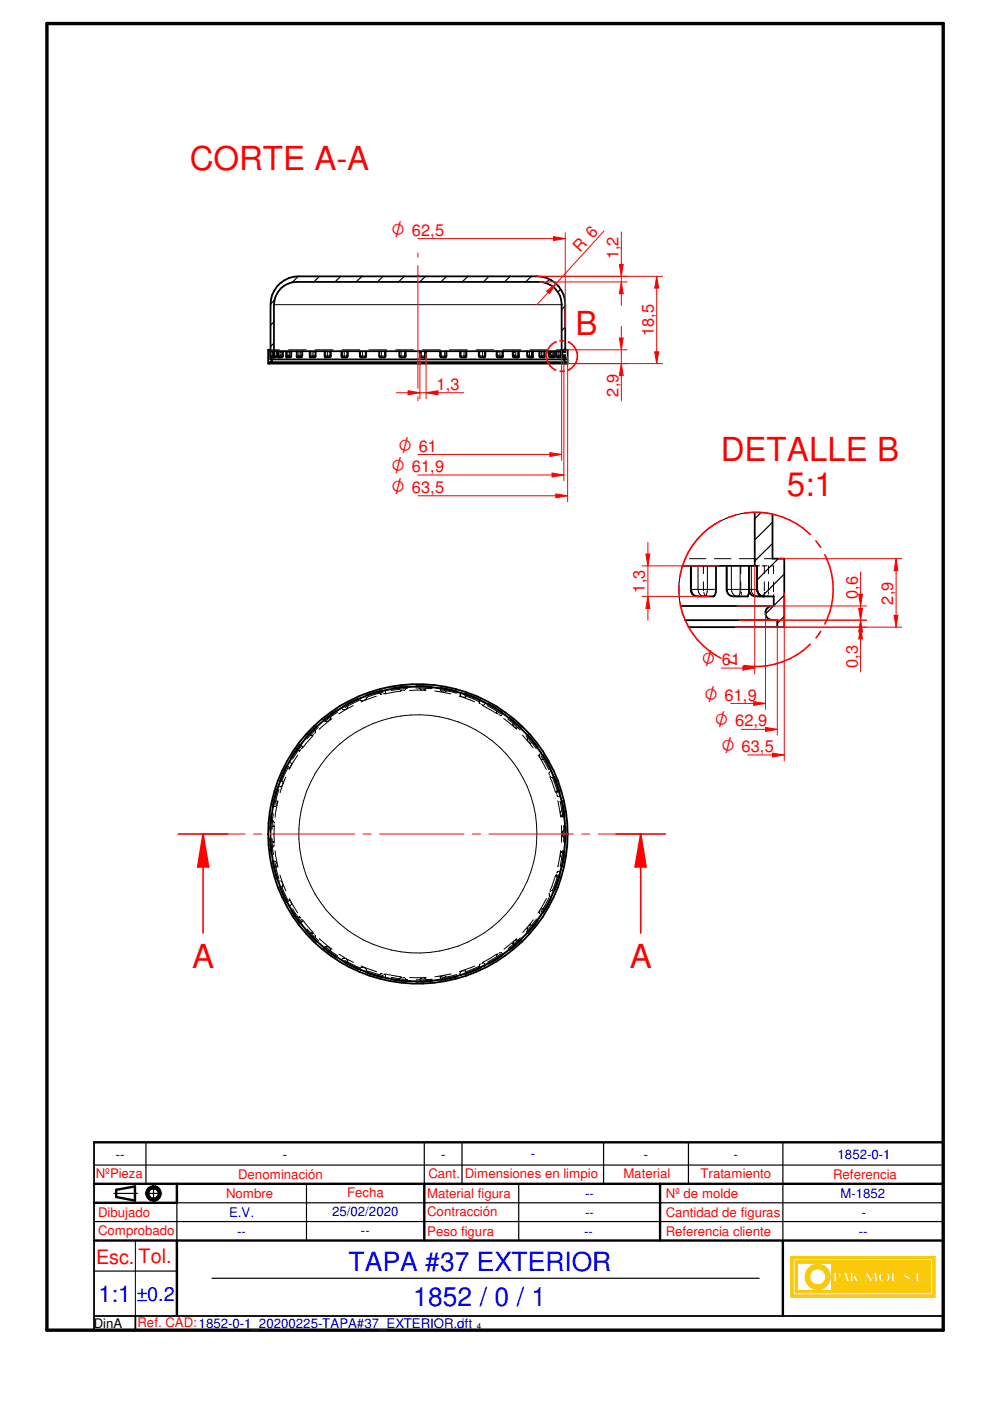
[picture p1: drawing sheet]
<svg xmlns="http://www.w3.org/2000/svg" width="210mm" height="297mm" viewBox="0 0 210 297" stroke-linecap="round" stroke-linejoin="round" font-family="sans-serif">
<path d="M9.9 5h190.1v277h-190.1z" fill="none" stroke="#000" stroke-width=".72"/>
<g fill="none" stroke="#000" stroke-width=".51">
<path d="M19.9 255h17.6M19.9 251h180.1M24.6 252.3v1.5M28.6 251.5v3.1M140 251v12M19.9 263h180.1M166 263v16"/>
<circle cx="32.5" cy="253" r="1.5"/>
<circle cx="32.6" cy="253" r="1.14"/>
</g>
<path d="M19.9 242.2v39.8h180.1v-39.8M19.9 279h180.1M28.7 279v3" fill="none" stroke="#000" stroke-width=".38"/>
<g fill="none" stroke="#000" stroke-width=".25">
<path d="M19.9 247h180.1M19.9 259h180.1M24.1 253h5M30.8 253h3.5M30.9 242.2v8.8M32.6 251.3v3.5M37.5 255v8M65 251v12M98 242.2v8.8M110 251v12M128 242.2v8.8M146 242.2v8.8"/>
<path d="M166 242.2v20.8M19.9 269.5h17.6M45 271h116"/>
</g>
<g fill="#faca0a">
<path d="M167.7 266.4v8.6h30.5v-8.6zM168.1 266.9h29.7v7.7h-29.7z" fill-rule="evenodd"/>
<path d="M168.6 267.3v6.8h28.7v-6.8zM193.1 271.5a.3 .3 0 0 1 .6 0 .3 .3 0 0 1-.6 0zM194.2 269.7h.6v1.9h.8v.2h-1.4zM195.9 271.4l.4-.1v.4l-.3 .1zM169.1 267.8h7.2v5.8h-7.2zM176.8 269.7h.8a.61 .61 0 0 1 .8 .5 .61 .61 0 0 1-.6 .7h-.4v.9h-.6zM179 269.7h.5l.6 2.1h-.6l-.1-.4h-.6l-.2 .4h-.2zM180.3 269.7h.5v.9l.8-.9h.3l-.5 .7 .7 1.4h-.7l-.5-.9-.1 .9h-.5zM182.2 270.6h.8v.2h-.8zM183.7 269.7h.3l.7 1.4 .8-1.4h.3l.3 2.1h-.6l-.1-1.2-.7 1.2h-.2l-.6-1.2-.2 1.2h-.4zM186.4 270.2a1.19 1.19 0 0 1 1.7-.4 1.19 1.19 0 0 1 .3 1.7 1.2 1.2 0 0 1-1.5 .2 1.2 1.2 0 0 1-.5-1.5zM189 269.7h.6v1.9h.8v.2h-1.4zM191.6 270a.73 .73 0 0 1 .8-.3 .73 .73 0 0 1 .6 .6l-.3 .1a.35 .35 0 0 0-.3-.5 .35 .35 0 0 0-.4 .4l.3 .1a.74 .74 0 0 1 .6 1.1 .74 .74 0 0 1-1.2 .1l-.1-.5h.2v.3a.35 .35 0 0 0 .5 .2 .35 .35 0 0 0 .1-.5 .88 .88 0 0 1-.8-1.1z" fill-rule="evenodd"/>
</g>
<g fill="none" stroke="#faca0a" stroke-width=".25">
<path d="M176.8 269.7h.8a.63 .63 0 0 1 .7 .3 .63 .63 0 0 1 0 .8l-.9 .1v.9h-.6zM179 269.7h.5l.6 2.1h-.6l-.1-.4h-.6l-.2 .4h-.2zM180.3 269.7h.5v.9l.8-.9h.3l-.5 .7 .7 1.4h-.7l-.5-.9-.1 .9h-.5zM183.7 269.7h.3l.7 1.4 .8-1.4h.3l.3 2.1h-.6l-.1-1.2-.7 1.2h-.2l-.6-1.2-.2 1.2h-.4zM186.4 270.2a1.19 1.19 0 0 1 1.7-.4 1.19 1.19 0 0 1 .3 1.7 1.2 1.2 0 0 1-1.5 .2 1.2 1.2 0 0 1-.5-1.5zM191.8 271.3h.1M192.2 271.7l-.4-.3v-.3h-.2a.73 .73 0 0 0 .4 .7 .73 .73 0 0 0 .8-.1M192.2 271.7h.1M192.2 269.7l-.4 .2-.2 .4a1.24 1.24 0 0 0 .9 1l.1 .1M192.3 269.7h.1M192.3 269.7l.6 .3 .1 .3-.3 .1a.35 .35 0 0 0-.3-.5 .35 .35 0 0 0-.4 .4l1 .6-.2 .8M192.3 270.4h.1"/>
<path d="M192.6 271.4h.1M192.6 271.4l-.4 .3M192.8 271.7h.1"/>
</g>
<path d="M171.3 269.1a2.65 2.65 0 0 1 2.9-.9 2.65 2.65 0 0 1 1.8 2.4h-.9a1.75 1.75 0 0 0-2.6-1.4 1.75 1.75 0 0 0 0 3 1.75 1.75 0 0 0 2.6-1.4h.9a2.66 2.66 0 0 1-3.6 2.4 2.66 2.66 0 0 1-1.1-4.1z" fill-rule="evenodd" fill="#faca0a"/>
<path d="M171.5 268.9a2.65 2.65 0 0 1 2.8-.7 2.65 2.65 0 0 1 1.7 2.4h-.9a1.74 1.74 0 0 0-2.6-1.4 1.74 1.74 0 0 0 0 3 1.74 1.74 0 0 0 2.6-1.4h.9a2.65 2.65 0 0 1-3.7 2.3 2.65 2.65 0 0 1-.8-4.2z" fill="none" stroke="#faca0a" stroke-width=".25"/>
<path d="M177.4 270l.4 .2v.4l-.3 .2h-.1z" fill-rule="evenodd" fill="#faca0a"/>
<path d="M177.4 270l.4 .2v.4l-.3 .2h-.1z" fill="none" stroke="#faca0a" stroke-width=".25"/>
<path d="M179.1 270.3l.2 .8h-.5z" fill="#faca0a"/>
<path d="M179.1 270.3l.2 .8h-.5z" fill="none" stroke="#faca0a" stroke-width=".25"/>
<path d="M187.1 270.2a.65 .65 0 0 1 .8-.1 .65 .65 0 0 1 .3 .7 .68 .68 0 0 1-.7 .9 .68 .68 0 0 1-.6-.9z" fill-rule="evenodd" fill="#faca0a"/>
<g fill="none" stroke="#faca0a" stroke-width=".25">
<path d="M167.7 266.4h30.5v8.6h-30.5zM168.1 266.9h29.7v7.7h-29.7zM168.6 267.3h28.7v6.8h-28.7zM169.1 267.8h7.2v5.8h-7.2zM182.2 270.6h.8v.2h-.8zM187.2 270l.3-.1a.9 .9 0 0 1 .6 .9 .9 .9 0 0 1-.6 .9 .96 .96 0 0 1-.3-1.7zM189 269.7h.6v1.9h.8v.2h-1.4zM194.2 269.7h.6v1.9h.8v.2h-1.4zM195.9 271.4l.4-.1v.4l-.3 .1z"/>
<circle cx="193.4" cy="271.5" r=".27"/>
</g>
<path d="M19.9 242.2h180.1M24.6 253.8l4 .8M28.6 251.5l-4 .8M37.5 251v4M90 251v12M37.5 263v16" fill="none" stroke="#000" stroke-width=".51"/>
<path d="M37.5 255h162.5M90 242.2v8.8" fill="none" stroke="#000" stroke-width=".25"/>
<g fill="none" stroke="#000" stroke-width=".21">
<path d="M62.9 159l-.5 .8M62.9 159h.1M62.9 158.9v.1M63.1 159.1l.1 .1M63.2 158.5l-.1 .2M63.4 159.2h.1M63.5 158.1l-.1 .2M63.5 157.8l-1.9 2.9M63.8 159l-.2 .1M64 158.2l-.5 .4-1.5 2.4M64.1 158.5l-.2 .2M64.1 158.3v.1"/>
<path d="M64.3 157.1l-.6 .8 .1 .1M65.7 155.5l-.7 .8M65.7 155.5v.1M65.7 155.4v.1M65.8 155.7l.1 .1M66 155.2l-.2 .1M66.3 154.8l-.1 .1M66.4 155.9l-2.3 2.7M66.5 155.7l-.2 .1M66.8 154.8v.1M66.8 155.3l-.1 .2M67.1 153.8l-2.4 2.6"/>
<path d="M67.3 153.9l-.8 .7 .1 .1M67.5 154.2l-2.4 2.5M68.9 152.5l-.8 .7M69 152.7v.2M69.3 152.2l-.3 .2M69.6 151.9l-.1 .2M69.6 152.8l-.1 .1M69.8 151.8h-.1M70 152l.1 .1M70 152.5l-.2 .1M70.1 152.3v.1M70.4 152.4l-2.7 2.2"/>
<path d="M70.7 151.2l-.9 .6h.1M71.3 150.5l-2.8 2.1M71.6 151l-2.8 2M72.4 150l-.8 .6M72.4 150v.1M72.5 150h-.1M72.5 150.2l.1 .2M72.9 149.8l-.3 .1M73.2 150.4l-.2 .1M73.4 149.5l-.3 .1M73.4 149.4h.1M73.5 149.4l.1 .1"/>
<path d="M73.6 150.2h-.2M73.7 149.6v.2M73.7 149.9v.1M74.4 148.9l-.9 .5M74.9 149.6l-3.1 1.7M76 148l-3.1 1.6M76.2 148.5l-3 1.5M76.3 148.1l-.9 .4M76.4 148.3v.1M76.5 148.5l.1 .1M76.8 147.8l-.3 .1M77 148.5l-.2 .1"/>
<path d="M77.3 147.6l-.3 .1M77.5 148.3l-.2 .1M77.6 147.8v.2M77.6 148.2h.1M78.4 147.2l-.9 .3v.2M79.8 147.6l-3.3 1.2M80.4 146.7l-.9 .2M80.5 146.9v.1M80.5 146.6h.1M80.9 146.5h-.2M81 147.2h-.2M81.1 146.3l-3.4 1"/>
<path d="M81.2 146.8l-3.3 .9M81.4 146.3l-.2 .1M81.5 147l-.2 .1M81.7 146.6v.1M82.7 146.1l-1 .2v.1M84.7 145.8l-1 .1M84.7 145.8h.1M84.7 146v.1M85 145.7h.2M85 146.6l-3.4 .6M85.3 146.4h-.3M85.5 146.3h.3"/>
<path d="M85.8 145.6l-.3 .1M86 145.9v.2M86.3 145.5l-3.5 .4M86.4 146l-3.5 .4M86.8 146.4h3.5M87 145.6h-1v.2M88.1 145.4l3.6 .1M88.2 145.9l3.4 .1M89 145.5h-.9M89 145.5h.1M89 145.5v.1M89 145.8v.1"/>
<path d="M89.1 146v.1M89.2 146.2h.3M89.4 145.5h.2M89.8 146.2l.2 .1M89.9 145.5h.1M90.2 146.2h.1M90.2 145.5h.1M90.3 145.7v-.2l1.1 .2M90.3 145.9v.1M92.2 146.5l3.4 .6M92.4 145.8l1 .1M93.3 146.1v.2"/>
<path d="M93.4 145.9h.1M93.4 145.9v.1M93.4 146.3l3.4 .7M93.5 145.8l3.4 .7M93.6 146.6h.2M93.7 145.9l.2 .1M94 146.7h.3M94.2 146h.2M94.4 146.7h.1M94.5 146l.1 .1M94.6 146.4v.2M94.7 146.2v-.1l1 .2"/>
<path d="M96.7 146.6l1 .3M97.4 147.6l3.2 1.2M97.5 147.4h.1M97.6 147.1l-.1 .1M97.7 147.5l.2 .2M97.7 146.9h.1M97.7 146.9h-.1M97.9 146.9l.3 .1M98.2 147.7l.2 .1M98.4 147.1l.2 .1M98.5 147.5l3.2 1.3M98.6 147.8h.1"/>
<path d="M98.7 147l3.2 1.3M98.7 147.2h.1M98.8 147.5l-.1 .2M98.8 147.4l.1-.2 .9 .4M100.8 148l.9 .4M101.6 148.9v.1M101.6 148.6v.2M101.7 149.1l.2 .1M101.7 148.4h.1M101.7 148.4v.1M101.9 148.5l.3 .1M102.1 149.4l.2 .1"/>
<path d="M102.3 149.6l3 1.7M102.4 148.8l.3 .1M102.5 149.5h.1M102.8 149.2l-.1 .2M102.8 149.1l.1-.1 .9 .5M103.3 149.6l3 1.8M103.5 149.1l3.1 1.9M104.7 150l.9 .5M105.3 151h.1M105.4 151.2l.2 .1M105.4 150.7l-.1 .1M105.6 150.5h.1"/>
<path d="M105.6 150.5l-.1 .1M105.7 150.6l.3 .2M105.8 151.5l.2 .1M106.3 151l.2 .1M106.5 151.5l-.2 .1M106.6 151.3v-.1l.8 .6M106.8 152.4l2.7 2.2M107.7 152.5l2.6 2.3M108 152.1l2.7 2.3M108.3 152.5l.7 .7M108.8 153.5l-.1 .1M108.8 153.8l.2 .2"/>
<path d="M108.9 153.3l-.1 .1M109.2 154.1l.1 .2M109.3 153.3l.2 .2M109.5 154.3l.1 .1M109.7 153.7l.2 .1M109.8 154.3h-.1M109.9 154.1l.1-.1 .7 .7M110.8 155.9l2.2 2.7M111.5 155.5l.6 .7M111.5 156l2.2 2.7M111.8 156.8l.1 .2M111.8 156.6v.1"/>
<path d="M111.9 155.7l2.2 2.8M112 156.4l-.2 .1M112.1 157.2l.2 .2M112.4 156.4l.1 .2M112.4 157.5h.1M112.7 156.8l.2 .3M112.8 157.4l-.2 .1M112.9 157.3l.1-.1 .6 .8M114.2 158.9l.5 .8M114.6 159.8l-.1 .1M115 159.9l.1 .2M115.1 159.9l1.7 3.1"/>
<path d="M57.2 177.8l.3 3.4M57.3 175.3v1M57.3 177.3v1h.2M57.3 175.3h.1M57.4 174.8v.2M57.4 178.6v.2M57.4 175.2l-.1 .1M57.4 174.2v.3M57.4 179.1v.3M57.4 179.5v.2M57.4 172.4l-.2 3.5M57.4 179.7l.2 .9"/>
<path d="M57.5 179.6l-.1 .1M57.6 173l-.2 1h.2M57.6 175.3h.1M57.7 178.3h.1M57.7 177.7l.3 3.5M57.7 179.6h.1M57.7 174h.2M57.9 170.7v.1M58 170.9l-.3 1M58 170.4l-.1 .2M58 175.2l-.1 .1M58 178.4v.1"/>
<path d="M58 172.5l-.3 3.4M58 174.1v.1M58 179.5h.1M58 178.6l.1 .2M58.1 169.9l-.1 .2M58.1 174.8l-.1 .3M58.1 174.3v.2M58.1 179.1v.3M58.1 171h.2M58.2 175.1v3.5M58.4 171h.1M58.4 168.7l-.3 1h.2"/>
<path d="M58.4 169.7l.2 .1M58.6 170.6l-.1 .3M58.7 167.2l-.9 3.4M58.7 169.9v.1M58.8 170.1l-.1 .2M58.9 169.8l-.6 3.5M59.1 166.8l-.4 .8M59.1 166.2v.3M59.1 167.4l-.8 3.3M59.2 166.8h.2M59.4 165.7l-.2 .2M59.4 165.5h.1"/>
<path d="M59.4 165.5v.1M59.5 166.8h.1M59.7 165.6l.2 .1M59.8 166.5l-.1 .2M59.8 164.5l-.4 1M59.9 165.8v.1M60 166l-.1 .2M60.6 164.8l-1.2 3.3M60.7 162.3l-1.4 3.2M60.7 162.7l-.4 .9M60.9 162.2l-.1 .2M60.9 162.8l.1 .1"/>
<path d="M61.1 161.8l-.1 .2M61.2 162.9h.1M61.2 162.5l-1.5 3.2M61.2 161.6v.1M61.5 162.6l-.2 .2M61.6 161.7l.1 .1M61.8 162.1l-.2 .2M61.8 160.7l-.5 .8 .1 .1M63.1 160.1l-1.8 3M114.1 160.1l1.7 3M114.3 160.2l.2 .2M114.6 160.7l.1 .2"/>
<path d="M114.7 160.2l1.7 3M114.9 161h.1M115.2 161h-.1M115.2 160.4l.1 .1M115.4 160.9l.1-.1 .5 .9M115.4 160.6v.1M116.4 164l.1 .2M116.5 162.6l.4 .9M116.5 163.7l-.1 .1M116.6 164.7l1.2 3.3M116.6 164.5l.1 .2M116.7 163.6l-.1 .1"/>
<path d="M116.8 164.8h.1M116.9 163.5l.1 .1M116.9 163.5h-.1M117.1 163.7v.3M117.1 164.9l1.2 3.2M117.2 164.8h-.2M117.3 164.2v.3M117.3 164.7h.2l.3 .9M117.4 164.5v.1M117.6 164.7l1.2 3.3M117.9 168l.1 .2M118 167.8h-.1"/>
<path d="M118.1 168.5v.2M118.2 166.6l.3 1M118.2 168.8v.1M118.2 167.6l-.1 .1M118.3 169.8l.6 3.4M118.4 168.9h.2M118.5 167.6h-.1M118.5 167.6h.1M118.6 167.9l.1 .2M118.7 168.8h.2l.2 1M118.7 168.3l.1 .2M118.7 169.9l.6 3.4"/>
<path d="M118.8 168.6v.1M118.9 172.1v.3M118.9 172.7l.1 .2M119 172h-.1M119 175v3.6M119 173l.1 .1M119.2 176.4v.3M119.2 176.9v.3M119.2 173.1h.2M119.3 169.8l.5 3.4M119.3 177.3v.1M119.3 171.8l-.2 .1"/>
<path d="M119.3 176.2h.1M119.3 170.9l.2 .9M119.4 177.4l.2 .1M119.4 171.8h.1M119.5 176.1h.1M119.5 171.8v.1M119.5 175v3.5M119.5 173.1h.2l.1 1M119.5 172l.1 .3M119.6 172.6v.2M119.7 172.9v.1M119.8 177.5h.1l-.1 1"/>
<path d="M119.8 179.5l-.2 1M119.8 176.1h.1M119.8 175.2l.1 .9M119.9 176.1v.2M119.9 176.4v.3M119.9 177v.2M120 175v3.6M57.7 181.7l.2 1h.1M57.8 183l.9 3.4M57.9 182.8v.1M57.9 183l.1 .2M58 183.4l.1 .3"/>
<path d="M58.1 183.9l.3 1M58.1 183.9h.1M58.2 182.6h.1M58.3 182.9l.8 3.4M58.3 180.4l.6 3.5M58.5 182.6v.1M58.5 183.9h-.1M58.6 182.8v.2M58.7 185.9l.3 1h.1M58.7 183.7l-.1 .1M58.7 183.3v.3M59 187v.1"/>
<path d="M59.1 187.2v.2M59.2 187.6l.1 .3M59.3 188.2l1.4 3.1M59.4 185.6l1.2 3.3M59.4 188v.1M59.4 188.1l.4 .9M59.4 186.8h-.1M59.5 188.1h-.1M59.7 186.9l.1 .3M59.8 188h-.2M59.8 188l1.4 3.1M59.9 187.4l.1 .2"/>
<path d="M60.2 190l.5 .9h.1M60.7 191v.1M60.8 191.2l.1 .1M61 191.6l.1 .2M61.1 190.8h-.2M61.3 192l.5 .9M61.4 190.5l1.7 3M61.4 190.9l.1 .2M61.6 193l2 2.9M61.6 191.3l.2 .3M61.6 191.9h-.1M62.1 192.7l1.9 2.8"/>
<path d="M62.4 193.8l.5 .9 .1-.1M63 194.9l.2 .2M63.3 194.4l-.1 .1M63.3 195.3l.2 .2M63.6 194.5l.2 .2M63.8 195.7h-.1l.6 .8M63.9 194.9l.2 .3M64 195.5l-.1 .1M64.1 195.3v.1M64.2 195l2.2 2.7M64.7 197.3l2.5 2.5M65 197.3l.7 .8v-.1"/>
<path d="M65.1 197l2.4 2.4M65.8 198.3l.2 .2M66 197.8h-.1M66.1 197.7h.1M66.2 198.6l.1 .2M66.3 197.8l.2 .2M66.5 199l.8 .7M66.7 198.2l.1 .1M66.8 198.8h-.1M67.7 199l2.7 2.3M109 199.6l-.2 .2M109.3 199.3l-.1 .1"/>
<path d="M109.5 199l-2.7 2.3M109.6 199.2v.1M109.8 199.3l.1 .1M109.8 199.9l-.2 .1M110 199.6h.1M110 199.6l-.1 .1M110.3 198.8l-2.6 2.3M110.7 199.2l-2.7 2.3M110.7 198.9l-.7 .7M111.8 196.9v.1M111.8 197.1l.1 .1M112 196.6l-.2 .2"/>
<path d="M112.1 197.4l-.6 .8M112.3 197.3l-.1 .1M112.4 196.2l-.3 .1M112.5 196.1h.1M112.5 197.1l-.1 .1M112.7 196.2l.1 .1M112.8 196.7l-.2 .1M113.1 195l-2.3 2.7M113.6 195.6l-.7 .9M113.7 194.9l-2.1 2.7M114.1 195.2l-2.2 2.7M114.3 193.5h.1"/>
<path d="M114.5 193.7l.1 .1M114.5 193.1l-.1 .2M114.7 193.9h.1l-.6 .9M114.8 192.7l-.2 .2M114.9 192.6h.1M115.1 193.5l-.1 .2M115.1 192.6l.2 .1M115.3 193.1l-.1 .2M115.9 190.5l-1.8 3M116 192l-.6 .8M116.4 189.7v.1M116.4 190.3l-1.7 3.1"/>
<path d="M116.5 189.9l.1 .1M116.5 189.4l-.1 .2M116.7 188.9l-.1 .2M116.8 190.1h.1l-.4 .9M116.9 190.6l-1.8 3M117.1 188.8h.1M117.1 189.7l-.1 .2M117.3 189.2v.2M117.4 189.1h.1M117.8 188l-.4 .9M117.8 185.5l-1.2 3.3M117.9 185.7v.1"/>
<path d="M118 185.4l-.1 .2M118.1 185.9l.1 .1M118.1 184.9v.2M118.2 184.7h.1M118.3 185.5l-1.2 3.2M118.4 186l.1 .1-.3 .9M118.5 184.7h.1M118.7 185.6l-.1 .3M118.8 185.6l-1.2 3.3M118.8 185.1l-.1 .2M118.9 180.3l-.6 3.5M118.9 181.2v.2"/>
<path d="M118.9 181.6v.1M119 180.7l-.1 .2M119 181.7l.2 .1M119.1 183.9l-.3 .9M119.3 180.5h.1M119.3 180.3l-.5 3.4M119.4 181.8h.1M119.5 181.7v.1M119.5 181.8l-.2 1M119.6 181.3l-.1 .3M119.6 180.8v.3M119.8 180.4l-.5 3.4"/>
<path d="M68.1 200.4l.7 .7 .1-.1M68.5 201l2.9 2.1M68.9 200.6l2.7 2.1M69 201.2l.2 .2M69.1 200.7l-.1 .1M69.3 200.7h.1M69.4 201.5l.2 .2M69.5 200.7l.2 .2M69.9 201.8l.8 .6M69.9 201l.2 .2M70.1 201.5l-.1 .2M70.1 201.3v.1"/>
<path d="M71.5 203l.9 .6 .1-.1M71.9 202.3l3 1.7M72.6 203.7l.2 .1M72.6 203.2v.1M72.8 203.1h.1M72.9 204l3.2 1.7M73 203.2h.2M73.1 204l.2 .1M73.2 203.6l3 1.6M73.4 203.4l.2 .1M73.4 204.2l.1 .1M73.5 204.3l.9 .4"/>
<path d="M73.6 204.2l-.1 .1M73.7 203.9v.1M73.7 203.7h.1M75.4 205.1l.9 .5v-.2M76.4 205.6l.1 .1M76.5 205.1l-.1 .2M76.5 205.7l.3 .1M76.6 204.8l3.2 1.2M76.6 205.1h.1M76.8 205.1h.2M77 205.9l.2 .1M77.3 205.2l.2 .1"/>
<path d="M77.4 206l.1 .1M77.5 206.1l.9 .3M77.5 206v.1M77.6 205.5v.1M77.6 205.7v.1M77.8 206.3l3.3 1M77.9 205.9l3.3 .9M79.4 206.7l1 .3v-.1M80.6 206.6l-.1 .1M80.6 206.5h.1M80.7 207.1h.2M80.9 206.4l.2 .1"/>
<path d="M81.2 207.2l.2 .1M81.4 206.5l.2 .1M81.6 207.3h.1M81.6 206.5l3.4 .6M81.7 207.3l.9 .2M81.7 206.7v.1M81.7 207.3h.1M81.7 207v.1M82.9 207.7l3.5 .5M83 207.2l3.4 .5M83.7 207.7l1 .2v-.2M84.8 207.4l-.1 .2"/>
<path d="M84.8 207.9h.1M84.8 207.3h.1M85 207.9h.2M85 207.2h.3M85.4 207.9l.3 .1M85.6 207.3h.2M85.9 208h.1M85.9 207.4l.1 .1M86 207.9v.1M86 208h1M86 207.6v.1M86.9 207.3h3.5"/>
<path d="M89 208v.1h-1M89.1 207.6l-.1 .2M89.2 208.1h.3M89.2 207.5h-.1M89.3 207.4h.2M89.8 207.4h.3M89.8 208.1h.2M90.1 208.1h.1M90.3 207.7v.1M90.3 208h1M91.7 207.6l-3.5 .1M91.7 208.1l-3.5 .1"/>
<path d="M93.3 207.3v.1M93.4 207.6v.1M93.4 207.7l-1 .2M93.4 207.7h.1M93.8 207h-.2M93.9 207.6l-.3 .1M94.3 206.9h-.2M94.4 207.6h-.3M94.5 206.9v.1M94.6 207.1v.2M95.6 206.5l-3.4 .6M95.6 207.3l-.9 .1"/>
<path d="M96.8 206.6l-3.4 .8M96.9 207.1l-3.4 .8M97.5 206.3l.1 .2M97.6 206.7l-1 .3M97.6 206.1l-.1 .1M98 206h-.3M98.1 206.6l-.3 .1M98.5 205.8l-.3 .1M98.6 206.5h-.2M98.8 206v.1M99.8 206l-1 .3M100.7 204.8l-3.3 1.2"/>
<path d="M101.6 204.9h.1M101.7 205.1v.1l-.9 .4M101.7 204.8l-3.1 1.3M101.9 204.4l-.2 .1M101.9 205.3l-3.2 1.3M102.2 205l-.3 .1M102.4 204.2l-.2 .1M102.6 204.1v.1M102.7 204.8l-.3 .1M102.7 204.3l.1 .1M102.9 204.6h.1M102.9 204.6l-.1 .1"/>
<path d="M103.8 204.2l-.9 .4M105.3 202.8l.1 .1M105.4 202.3l-3.1 1.7M105.5 203l.1 .1-.9 .5M105.6 202.2l-.2 .2M106 202.9l-.3 .1M106.1 202l-.3 .1M106.2 201.9l.1 .1M106.3 202.2l-3 1.8M106.4 202.6l-.2 .1M106.4 202.1l.1 .1M106.6 202.6l-3 1.8"/>
<path d="M106.6 202.3v.1M106.6 202.4h.1M107.4 201.8l-.8 .6M108.8 200.2v.1M109 200.4l.1 .1-.9 .6M109.2 200.4h-.1M109.4 200.2l-.1 .1M28.7 263v16"/>
<circle cx="88.6" cy="176.8" r="25.3"/>
</g>
<g fill="none" stroke="#000" stroke-width=".38">
<circle cx="88.6" cy="176.8" r="31.8"/>
<circle cx="88.6" cy="176.8" r="31.3"/>
</g>
<path d="M43.1 176.8h8.9M53.8 176.8h1.7M57.3 176.8h17.9M77 176.8h1.7M80.5 176.8h17.9M100.2 176.8h1.7M103.7 176.8h17.9M123.4 176.8h1.7M126.9 176.8h8.9" fill="none" stroke="#f00" stroke-width=".21"/>
<path d="M48.3 176.8h-5.2v21M130.6 176.8h5.2" fill="none" stroke="#f00" stroke-width=".34"/>
<path d="M43.1 176.8l1.1 7h-2.3z" fill="#f00"/>
<path d="M43.1 176.8l1.1 7h-2.3zM135.8 176.8v21" fill="none" stroke="#f00" stroke-width=".34"/>
<path d="M135.8 176.8l1.2 7h-2.3z" fill="#f00"/>
<path d="M37.8 176.8h5.3M135.8 176.8l1.2 7h-2.3zM135.8 176.8h5.3" fill="none" stroke="#f00" stroke-width=".34"/>
<g fill="none" stroke="#000" stroke-width=".25">
<path d="M63.2 58.6l-1.3 1.3M67.7 58.6l-1.2 1.2M72.2 58.6l-1.2 1.2M76.8 58.6l-1.3 1.2M81.2 58.6l-1.2 1.2M85.7 58.6l-1.2 1.2M90.2 58.6l-1.2 1.2M94.7 58.6l-1.2 1.2M99.2 58.6l-1.2 1.2M103.7 58.6l-1.2 1.2M108.2 58.6l-1.2 1.2M112.6 58.6l-1.1 1.2"/>
<path d="M116.5 59.2l-.8 .8M58.1 68.2l-.7 .8M58.1 72.7l-.7 .8M58.2 63.6l-.8 .9M118.9 61.3l-.6 .6M119.8 64.9l-.7 .7M119.8 69.3l-.7 .8M119.8 73.8l-.6 .7"/>
</g>
<g fill="none" stroke="#000" stroke-width=".38">
<path d="M59.5 60a5.8 5.8 0 0 1 3.8-1.4h50.5a5.9 5.9 0 0 1 6 6v9.6h.6v2.9h-63.5v-2.9h.5v-9.6a5.8 5.8 0 0 1 2.1-4.6zM57.1 77.1v-.3h63v.3M57.3 75.5l.1 .3h.3M57.4 76.8l.3-.3-.3-.3h62.4l-.3 .3 .3 .3M58.8 74.5l-.1 1.2-.8 .1M59 74.5v1.3M60 74.5l-.1 1.2-.8 .1M60.7 74.5v1.3M61.8 74.5l-.1 1.2-.9 .1M62.9 74.5l.1 1.3 1-.1 .1-1.2M65.7 74.5v1.3l1.1-.1 .1-1.2M68.8 74.5v1.1l.2 .2 1.1-.1v-1.2"/>
<path d="M72.4 74.5v1l.2 .3 1.1-.1v-1.2M76.3 74.5v1l.2 .3 1.1-.1v-1.2M80.4 74.5v1l.3 .3 1-.1v-1.2M84.7 74.5v1l.3 .3M86 74.5l-.1 1.2-.9 .1M89 74.5v1l.3 .3 1-.1v-1.2M93.3 74.5v1l.3 .3 1-.1 .1-1.2M97.5 74.5v1l.3 .3 1-.1 .1-1.2M101.5 74.5v1l.4 .3 .9-.1 .1-1.2M105.3 74.5v1l.3 .3h.9l.1-.2v-1.1M108.7 74.5v1l.3 .3 1-.1v-1.2M111.8 74.5v1.2l1 .1"/>
<path d="M113 74.5v1.1l-.1 .2M114.3 74.5v1l.3 .3h.8l.1-1.3M116.4 74.5l.1 1.2 .8 .1M117.5 74.5l-.1 1.3M117.9 74.5l.1 1.2 .8 .1M118.9 75.5l.3 .3h.7v.4M118.9 74.5l-.1 1.3M119.1 74.5v-9.9a4.8 4.8 0 0 0-4.8-4.8h-51.4a4.8 4.8 0 0 0-4.8 4.8v10.9l-.3 .3M119.5 75.8l-.3-.3v-1h-61.9v1.7"/>
</g>
<g fill="none" stroke="#000" stroke-width=".21">
<path d="M57.3 75.5h1.5M57.4 74.2h1.8M57.4 74.5v.3M57.4 75.2v.3M57.4 75.6h.1M57.7 74.5v1.3l.3-.3v-1M57.9 74.5v.3M57.9 75.2v.3M57.9 75.6v.1M58.1 74.5v1l-.3 .3M58.1 64.6h61M58.1 74.5v.3"/>
<path d="M58.1 75.2v.3M58.3 74.5v1.3l.3-.3v-1M58.8 74.5v1M58.8 75.5l-.3 .3M59 75.5h1M59.4 74.5v1.2M59.4 75.6v.1M59.4 74.5v.3M59.4 75.2v.3M59.7 74.5v1l-.1 .2h-.2M60 74.5v1M60 75.5l-.3 .3"/>
<path d="M60.7 75.5h1.1M61 74.5v1l.2 .3 .2-.3v-1M61.2 74.2h3.7M61.3 74.5v.3M61.3 75.2v.3M61.3 75.6l-.1 .1M61.8 74.5v1M61.8 75.5l-.3 .3M62.9 75.5h1.2M63.2 74.5v1l.2 .3 .2-.1M63.6 74.5v1.2M63.6 75.6v.1"/>
<path d="M63.7 74.5v.3M63.7 75.2v.3M64.1 74.5v1M64.1 75.5l-.3 .3M65.7 75.5h1.2M65.9 74.5v1l.2 .3 .2-.3v-1M66.5 75.6v.1M66.5 74.5v.3M66.5 75.2v.3M66.8 74.5v1l-.2 .3M66.8 74.2h3.8M68.8 75.5h1.3"/>
<path d="M69 74.5v1l.3 .3 .2-.3v-1M69.6 75.8h.1M69.8 75.6v.1M69.8 74.5v.3M69.8 75.2v.3M70 74.5v1l-.2 .3M72.4 75.5h1.3M72.6 74.2h3.7M72.6 74.5v1l.3 .3 .1-1.3M73.2 75.8h.1M73.5 75.6l-.1 .1M73.5 74.5v.3"/>
<path d="M73.5 75.2v.3M73.6 74.5v1l-.2 .3M76.3 75.5h1.3M76.4 74.5v1l.3 .3 .1-1.3M77.4 75.6v.1M77.5 74.5l-.2 1.3M78.2 74.2h3.8M80.4 75.5h1.3M80.5 74.5v1l.3 .3 .1-1.3M81.4 75.7v.1M81.5 74.5l-.1 1.3M81.6 75.6v.1"/>
<path d="M81.7 74.5v.3M81.7 75.2v.3M83.9 74.2h3.8M84.7 75.5h1.3M84.7 74.5v1M85 74.5v1.3l-.3-.3M85.8 75.7l-.1 .1M85.8 74.5l-.1 1.3M85.9 75.6v.1M86 74.5v.3M86 75.2v.3M89 75.5h1.3"/>
<path d="M89 74.5v.3M89 75.2v.3M89 75.5l.1 .1M89.1 75.7h.1M89.3 74.5v1.3M89.6 74.2h3.7M90 74.5v1.3l.3-.3M90.3 74.5v1M93.3 75.5h1.3M93.4 74.5v.3M93.4 75.2v.4M93.5 75.7h.1"/>
<path d="M93.6 74.5v1.3M94.3 74.5v1.3l.3-.3M94.6 74.5v1M95.3 74.2h3.7M97.5 75.5h1.4M97.7 74.5v.3M97.7 75.2v.4M97.7 74.5l.1 1.3M98.4 74.5l.1 1.3 .3-.3v-1M101 74.2h3.7M101.5 75.5h1.4M101.7 74.5v1l.2 .3"/>
<path d="M101.7 74.5v.3M101.7 75.2l.1 .4M101.8 75.7h.1M102.3 74.5l.1 1.3 .3-.3v-1M105.3 75.5h1.3M105.4 74.5v1l.2 .3M105.6 74.5v.3M105.6 75.2v.4M106 74.5v1l.2 .3 .2-.3v-1M106.6 74.2h3.8M108.7 75.5h1.3M108.8 74.5v1l.2 .3"/>
<path d="M109.1 74.5v.3M109.1 75.2v.4M109.3 74.5v1l.3 .3 .2-.3v-1M111.8 75.5h1.2M111.8 74.5v1M111.8 75.5l.3 .3M112.1 74.5v.3M112.1 75.2l.1 .4M112.2 75.6v.1M112.3 74.5v1l.2 .3 .2-.3v-1M112.3 74.2h3.8M114.4 75.5h1.1"/>
<path d="M114.4 74.5v1M114.4 75.5l.2 .3M114.7 74.5v1l.3 .3 .1-.3v-1M114.8 74.5v.3M114.8 75.2v.3M114.8 75.6l.1 .1M116.4 75.5h1.1M116.4 74.5v1M116.4 75.5l.3 .3M116.7 74.5v1l.3 .3 .1-1.3M116.9 74.5v.3M116.9 75.2v.3"/>
<path d="M116.9 75.6l.1 .1M117.9 75.5h1.3M117.9 74.5v1M117.9 75.5l.3 .3M118 74.2h1.8M118.1 74.5v1l.3 .3 .1-1.3M118.5 75.6v.1M118.9 74.5v1l.3 .3M119 74.5v1v.2h.3M119.2 74.5h.1M119.5 75.2v.3M119.5 75.6v.1"/>
<path d="M119.6 74.5h-.1v.3M119.7 74.5v.3M119.7 75.2v.3M119.7 75.6h.1M119.8 74.5l.1 .3M119.9 75.2v.4"/>
</g>
<g fill="#000">
<circle cx="57.3" cy="76.2" r=".19"/>
<circle cx="57.8" cy="75.8" r=".19"/>
<circle cx="57.9" cy="75.8" r=".19"/>
<circle cx="59.1" cy="75.8" r=".19"/>
<circle cx="60.8" cy="75.8" r=".19"/>
<circle cx="85" cy="75.8" r=".19"/>
<circle cx="90" cy="75.8" r=".19"/>
<circle cx="112.9" cy="75.8" r=".19"/>
<circle cx="117.4" cy="75.8" r=".19"/>
<circle cx="118.8" cy="75.8" r=".19"/>
<circle cx="119.8" cy="76.2" r=".19"/>
</g>
<path d="M88.6 53.6v.9M88.6 56.3v26M120.4 75.6v30.8M88.6 84.1v.9M117.9 104.7l2.5 .4-2.5 .4z" fill="none" stroke="#f00" stroke-width=".21"/>
<path d="M117.9 104.7l2.5 .4-2.5 .4z" fill="#f00"/>
<path d="M119.5 76.5v25.4M88.6 105.1h31.8M117.1 100.3l2.4 .4-2.4 .4z" fill="none" stroke="#f00" stroke-width=".21"/>
<path d="M117.1 100.3l2.4 .4-2.4 .4z" fill="#f00"/>
<path d="M119.1 74.5v23.1M116.6 96l2.5 .4-2.5 .4zM88.6 100.7h30.9" fill="none" stroke="#f00" stroke-width=".21"/>
<path d="M116.6 96l2.5 .4-2.5 .4z" fill="#f00"/>
<path d="M117.3 50.2l2.5 .4-2.5 .4zM119.8 49.4v20M88.6 96.4h30.5" fill="none" stroke="#f00" stroke-width=".21"/>
<path d="M117.3 50.2l2.5 .4-2.5 .4z" fill="#f00"/>
<path d="M88.6 50.6h31.2M113.8 58.6h26.7M139.2 58.6l.5 2.5h-.9zM120.1 77.1h20.4" fill="none" stroke="#f00" stroke-width=".21"/>
<path d="M139.2 58.6l.5 2.5h-.9z" fill="#f00"/>
<path d="M138.8 74.6h.9l-.5 2.5z" fill="none" stroke="#f00" stroke-width=".21"/>
<path d="M138.8 74.6h.9l-.5 2.5z" fill="#f00"/>
<path d="M113.8 58.6h19.2M114.3 59.8h18.7M131.3 56.1h.8l-.4 2.5zM139.2 58.6v18.5" fill="none" stroke="#f00" stroke-width=".21"/>
<path d="M131.3 56.1h.8l-.4 2.5z" fill="#f00"/>
<path d="M131.7 59.8l.4 2.5h-.8z" fill="none" stroke="#f00" stroke-width=".21"/>
<path d="M131.7 59.8l.4 2.5h-.8z" fill="#f00"/>
<path d="M128.1 49l-14.3 15.6M131.7 49.2v15.6M115.9 61.7l2-1.5-1.4 2.1z" fill="none" stroke="#f00" stroke-width=".21"/>
<path d="M115.9 61.7l2-1.5-1.4 2.1z" fill="#f00"/>
<path d="M120.1 77.1h12.9M120.1 74.2h12.9M131.7 77.1l.4 2.5h-.8z" fill="none" stroke="#f00" stroke-width=".21"/>
<path d="M131.7 77.1l.4 2.5h-.8z" fill="#f00"/>
<path d="M131.3 71.7h.8l-.4 2.5z" fill="none" stroke="#f00" stroke-width=".21"/>
<path d="M131.3 71.7h.8l-.4 2.5z" fill="#f00"/>
<path d="M131.7 69.2v15.8" fill="none" stroke="#f00" stroke-width=".21"/>
<path d="M122.4 75.5a3.3 3.3 0 0 1-1.8 2.9" fill="none" stroke="#f00" stroke-width=".34"/>
<circle cx="120.6" cy="78.4" r=".17" fill="#f00"/>
<path d="M117.7 72.5a3.3 3.3 0 0 0-1.8 3 3.3 3.3 0 0 0 1.9 2.9M118.7 78.7h.9" fill="none" stroke="#f00" stroke-width=".34"/>
<circle cx="117.7" cy="72.5" r=".17" fill="#f00"/>
<path d="M118.7 72.3h.9" fill="none" stroke="#f00" stroke-width=".34"/>
<circle cx="120.5" cy="72.5" r=".17" fill="#f00"/>
<path d="M120.6 72.5a3.4 3.4 0 0 1 1.8 3M171.8 136.6a16.4 16.4 0 0 1-14 4.5M174 133.9l-1 1.4M176.7 125a15.8 15.8 0 0 1-1.8 7.3" fill="none" stroke="#f00" stroke-width=".34"/>
<path d="M161.4 108.7l-1.4 1.3M163.8 110.7l-3.8 3.8M163.8 115.2l-3.8 3.8M165 118.4l-4.5 4.5M164 128.5l-1.7 1.7M166.3 121.7l-4.7 4.7M166.3 126.2l-2.3 2.2M166.3 130.7l-1.5 1.5" fill="none" stroke="#000" stroke-width=".25"/>
<path d="M144.7 120h15.8v5a1.53 1.53 0 0 0 1.1 1.4M146.5 120v5a1.4 1.4 0 0 0 1.5 1.4h3.3a1.78 1.78 0 0 0 .5-1.4v-5M154.1 120v5a1.48 1.48 0 0 0 1.5 1.4h2.9l.3-1.1M158.8 120v5a1.48 1.48 0 0 0 1.5 1.4h3.7v2.1h-19.7M160 108.6v11.4M163.8 109v9.4h2.5v14.6h-20.3M145.3 131.5h19.5v1.5M161.6 126.4h.5M161.6 126.4h.4M163.8 128.5a1.5 1.5 0 0 0-1.5 1.5 1.5 1.5 0 0 0 1.5 1.5" fill="none" stroke="#000" stroke-width=".38"/>
<g fill="none" stroke="#000" stroke-width=".21">
<path d="M146.2 118.4h3.4M146.6 120v5a1.4 1.4 0 0 0 1.4 1.4M148 120v5a1.35 1.35 0 0 0 1.6 1.4l.3-.5 .1-.9v-5M149.1 120v1.6M151.5 118.4h3.5M154.1 120v5a1.4 1.4 0 0 0 1.5 1.4M155.1 120v5a1.36 1.36 0 0 0 1.6 1.4l.2-1v-5.4M156.8 118.4h3.5M157.1 120v1.6M158.8 120v5a1.48 1.48 0 0 0 1.5 1.4M158.8 120v1.6M159.3 120v5a1.24 1.24 0 0 0 1.6 1.3v-.3"/>
<path d="M160.5 120h.5M161.6 120h1.1M162.1 120v1.6M162.1 118.4h1.7M162.9 120v1.6M163.4 120h.6v1.6M163.8 109a16.4 16.4 0 0 0-16.6 6.2 16.4 16.4 0 0 0-1.2 17.8M146.5 125h5.3M149.1 123.4l.1 1.9M149.2 125.6l.2 .5M149.6 126.4h.2M154.1 125h6.4"/>
<path d="M157.1 123.4v1.8M157.1 125.6l.1 .5M157.3 126.4h.2M158.8 123.4v1.6M158.8 125.2v.1M162.1 123.4v1.8M162.1 125.6v.4M162.2 126.3l.1 .1M162.9 126.2l-.1 .2M162.9 123.4v1.8M162.9 125.5v.4M164 123.4v2.1"/>
<path d="M164 126v.4"/>
</g>
<circle cx="157.8" cy="141.1" r=".17" fill="#f00"/>
<path d="M152.8 110.4a16.2 16.2 0 0 0-8.7 11.9M156 109.2l-1.6 .5M157.8 108.8a16.6 16.6 0 0 1 14 4.5M173 114.7l1 1.3M174.9 117.6a16 16 0 0 1 1.8 7.4M144 124.1v1.8M144.1 127.6a16.3 16.3 0 0 0 8.7 11.9M154.4 140.2l1.7 .6" fill="none" stroke="#f00" stroke-width=".34"/>
<path d="M166.3 125.7v35.6M163.8 159.7l2.5 .4-2.5 .4z" fill="none" stroke="#f00" stroke-width=".21"/>
<path d="M163.8 159.7l2.5 .4-2.5 .4z" fill="#f00"/>
<path d="M164.8 133v22.9M162.3 154.2l2.5 .4-2.5 .5zM158.5 160.1h7.8" fill="none" stroke="#f00" stroke-width=".21"/>
<path d="M162.3 154.2l2.5 .4-2.5 .5z" fill="#f00"/>
<path d="M162.3 130v20.4M157.2 154.6h7.6M159.8 148.8l2.5 .3-2.5 .5z" fill="none" stroke="#f00" stroke-width=".21"/>
<path d="M159.8 148.8l2.5 .3-2.5 .5z" fill="#f00"/>
<path d="M160 120v22.9M154.9 149.1h7.4M157.5 141.2l2.5 .4-2.5 .5z" fill="none" stroke="#f00" stroke-width=".21"/>
<path d="M157.5 141.2l2.5 .4-2.5 .5z" fill="#f00"/>
<path d="M165.1 118.4h26.1M156 133h35.2M189.6 130.5h.8l-.4 2.5zM152.9 141.6h7.1" fill="none" stroke="#f00" stroke-width=".21"/>
<path d="M189.6 130.5h.8l-.4 2.5z" fill="#f00"/>
<path d="M190 118.4l.4 2.6h-.8z" fill="none" stroke="#f00" stroke-width=".21"/>
<path d="M190 118.4l.4 2.6h-.8z" fill="#f00"/>
<path d="M190 118.4v14.6M156 133h27.7M156.8 131.5h26.9M182.5 133l.4 2.5h-.8z" fill="none" stroke="#f00" stroke-width=".21"/>
<path d="M182.5 133l.4 2.5h-.8z" fill="#f00"/>
<path d="M182.1 129h.8l-.4 2.5z" fill="none" stroke="#f00" stroke-width=".21"/>
<path d="M182.1 129h.8l-.4 2.5z" fill="#f00"/>
<path d="M156.2 128.5h27.5M156.8 131.5h26.9M182.5 126.4v16.1M182.5 131.5l.4 2.5h-.8z" fill="none" stroke="#f00" stroke-width=".21"/>
<path d="M182.5 131.5l.4 2.5h-.8z" fill="#f00"/>
<path d="M182.1 126h.8l-.4 2.5z" fill="none" stroke="#f00" stroke-width=".21"/>
<path d="M182.1 126h.8l-.4 2.5z" fill="#f00"/>
<path d="M89 75v9.5M90.3 75v9.5M86.5 82.8l2.5 .5-2.5 .4zM182.5 121.3v15.2" fill="none" stroke="#f00" stroke-width=".21"/>
<path d="M86.5 82.8l2.5 .5-2.5 .4z" fill="#f00"/>
<path d="M90.3 83.3l2.5-.5v.9z" fill="none" stroke="#f00" stroke-width=".21"/>
<path d="M90.3 83.3l2.5-.5v.9z" fill="#f00"/>
<path d="M84 83.3h14.3M136.1 120h16.4M136.9 117.5h.9l-.4 2.5zM136.1 126.4h14.2" fill="none" stroke="#f00" stroke-width=".21"/>
<path d="M136.9 117.5h.9l-.4 2.5z" fill="#f00"/>
<path d="M137.4 126.4l.4 2.6h-.9z" fill="none" stroke="#f00" stroke-width=".21"/>
<path d="M137.4 126.4l.4 2.6h-.9z" fill="#f00"/>
<path d="M137.4 115v16.5" fill="none" stroke="#f00" stroke-width=".21"/>
<g font-size="7" fill="#f00">
<text x="40.3" y="35.9">CORTE A-A</text>
<text x="122" y="71.1">B</text>
<text x="152.8" y="97.7">DETALLE B</text>
<text x="166.8" y="105.2">5:1</text>
<text x="40.7" y="205.3">A</text>
<text x="133.5" y="205.3">A</text>
</g>
<g font-size="5.6" fill="#00f">
<text x="73.9" y="269.4">TAPA #37 EXTERIOR</text>
<text x="87.6" y="276.9">1852 / 0 / 1</text>
</g>
<text font-size="4.9" fill="#00f" x="20.9" y="276">1:1</text>
<g font-size="4.2" fill="#f00">
<text x="20.4" y="267.9">Esc.</text>
<text x="29.3" y="267.9">Tol.</text>
</g>
<text font-size="4.2" fill="#00f" x="28.9" y="275.8">±0.2</text>
<g font-size="3.9" fill="#f00">
<text x="83" y="50">O 62,5</text>
<text x="84.5" y="95.8">O 61</text>
<text x="83" y="100.1">O 61,9</text>
<text x="83" y="104.5">O 63,5</text>
<text x="148.8" y="141">O 61</text>
<text x="149.4" y="148.5">O 61,9</text>
<text x="151.6" y="154">O 62,9</text>
<text x="153" y="159.5">O 63,5</text>
</g>
<g font-size="3.5" fill="#f00">
<text x="123" y="53.6" transform="rotate(-48 123 53.6)">R 6</text>
<text x="131.1" y="55" transform="rotate(-90 131.1 55)">1,2</text>
<text x="138.6" y="71.2" transform="rotate(-90 138.6 71.2)">18,5</text>
<text x="92.6" y="82.6">1,3</text>
<text x="131.1" y="84.1" transform="rotate(-90 131.1 84.1)">2,9</text>
<text x="136.7" y="125.6" transform="rotate(-90 136.7 125.6)">1,3</text>
<text x="181.9" y="127" transform="rotate(-90 181.9 127)">0,6</text>
<text x="189.4" y="128.2" transform="rotate(-90 189.4 128.2)">2,9</text>
<text x="181.9" y="141.6" transform="rotate(-90 181.9 141.6)">0,3</text>
</g>
<g font-size="2.8" fill="#00f">
<text x="24.6" y="245.7">--</text>
<text x="60" y="245.7">-</text>
<text x="93.5" y="245.7">-</text>
<text x="112.5" y="245.6">-</text>
<text x="136.5" y="245.7">-</text>
<text x="155.5" y="245.7">-</text>
<text x="177.6" y="245.7">1852-0-1</text>
<text x="48.6" y="258">E.V.</text>
<text x="70.4" y="257.9">25/02/2020</text>
<text x="124" y="258">--</text>
<text x="124" y="254">--</text>
<text x="178.2" y="254">M-1852</text>
<text x="182.8" y="257.9">-</text>
<text x="50.3" y="262">--</text>
<text x="76.5" y="261.9">--</text>
<text x="123.8" y="262">--</text>
<text x="182.1" y="262.1">--</text>
</g>
<g font-size="2.8" fill="#f00">
<text x="20.3" y="249.7">NºPieza</text>
<text x="50.5" y="250">Denominación</text>
<text x="90.8" y="249.7">Cant.</text>
<text x="98.6" y="249.7">Dimensiones en limpio</text>
<text x="132.2" y="249.7">Material</text>
<text x="148.5" y="249.7">Tratamiento</text>
<text x="176.7" y="250">Referencia</text>
<text x="20.8" y="257.9">Dibujado</text>
<text x="47.9" y="254">Nombre</text>
<text x="73.6" y="253.8">Fecha</text>
<text x="90.6" y="253.9">Material figura</text>
<text x="90.6" y="257.9">Contracción</text>
<text x="141.1" y="254">Nº de molde</text>
<text x="141.1" y="257.9">Cantidad de figuras</text>
<text x="20.8" y="261.9">Comprobado</text>
<text x="90.6" y="262">Peso figura</text>
<text x="141.1" y="262">Referencia cliente</text>
<text x="29.2" y="281.4">Ref. CAD:1852-0-1_20200225-TAPA#37_EXTERIOR.dft</text>
</g>
<text font-size="2.8" x="19.9" y="281.5">DinA</text>
<text font-size="1.7" x="101.1" y="281.7">4</text>
</svg>
